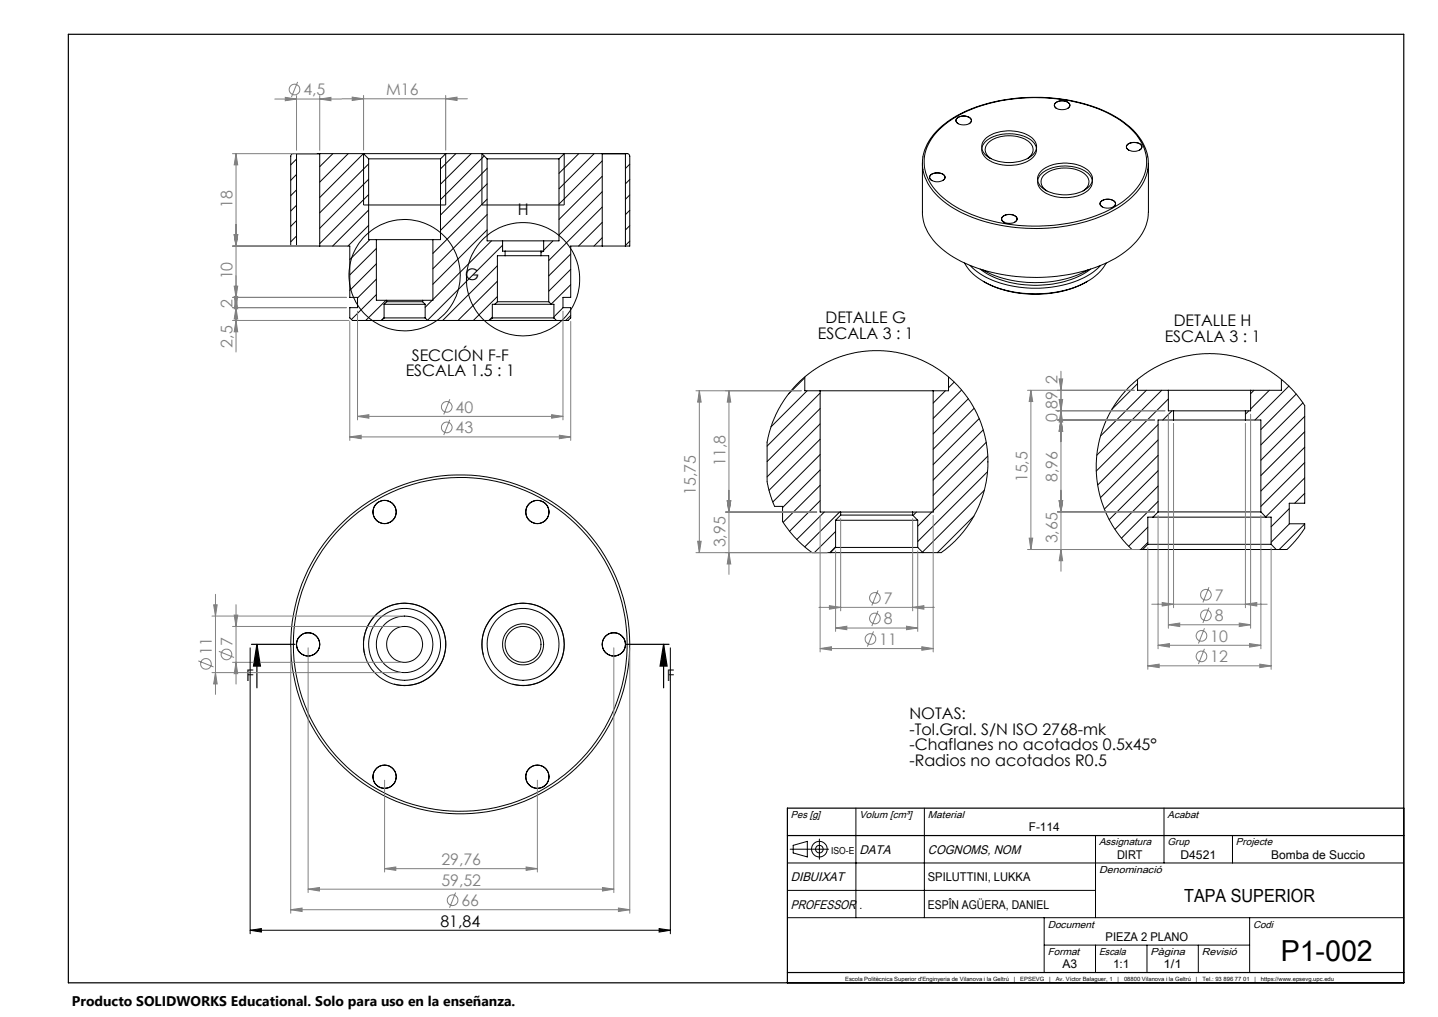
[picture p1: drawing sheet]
<svg xmlns="http://www.w3.org/2000/svg" width="420mm" height="297mm" viewBox="0 0 420 297" stroke-linecap="round" stroke-linejoin="round" font-family="sans-serif">
<g fill="none" stroke="#000" stroke-width=".29">
<path d="M274 38.1a36.2 36.2 0 0 1 20.9-9.1 49.4 49.4 0 0 1 31.3 5.5 17 17 0 0 1 8.5 10.7 13 13 0 0 1-5.1 12.3 39.9 39.9 0 0 1-23.3 8.4 47.7 47.7 0 0 1-28.2-6.1 16 16 0 0 1-8.2-11.8 12.8 12.8 0 0 1 4.1-9.9zM279.4 34.6a2.89 2.89 0 0 1 4.3 .5 2.36 2.36 0 0 1-3.2 1.3 1.18 1.18 0 0 1-1.1-1.8zM279.9 36.1a1.1 1.1 0 0 1-.6-1.3 1.1 1.1 0 0 1 1.2-.8 2.32 2.32 0 0 1 3.2 1.3l-.6 .8M308.3 30a2.9 2.9 0 0 1 4.2 .6 2.36 2.36 0 0 1-3.3 1.3 1.13 1.13 0 0 1-1.1-.6 1.13 1.13 0 0 1 .2-1.3zM308.6 31.7a1.03 1.03 0 0 1-.6-1.1 1.03 1.03 0 0 1 .9-.9 2.65 2.65 0 0 1 3.6 1l-.1 .4-.6 .6M86.6 44.9h-1.2l-.5 .7v26.3h1.7M86.6 44.9h.1M86.6 44.9h6.8M86.6 46.5l-1.7 1.7M86.6 50.9l-1.7 1.8M86.6 55.5l-1.7 1.6M86.6 59.9l-1.7 1.7"/>
<path d="M86.6 44.9v27M93.4 44.9v27M93.4 44.9h12.8M93.4 44.9h.1M97.2 44.9l-3.8 3.8M101.7 44.9l-8.3 8.3M106.2 44.9h24M106.2 44.9l-12.8 12.8M106.2 44.9l1.5 1.5M106.2 44.9v15h24v-15M107.7 46.4h21M107.7 47.9l-14.3 14.3"/>
<path d="M107.7 52.3l-14.3 14.4M107.7 56.8l-14.3 14.4M107.7 46.4v23.6h2.2M128.7 46.4v23.6h-2.3M130.2 44.9l-1.5 1.5M130.2 44.9h10.5M133.1 44.9l-4.4 4.4M137.6 44.9l-8.9 8.9M140.7 44.9h24.1M140.7 44.9l1.6 1.5M140.8 44.9v15h24v-15M141.4 45.5l-12.7 12.8"/>
<path d="M142.3 46.4h21M142.3 49.2l-13.6 13.6M142.3 53.7l-13.6 13.6M142.3 58.2l-15.9 15.8M142.3 46.4v23.9h4.5M163.3 46.4v23.9h-4.5M164.8 44.9h11.1M164.8 44.9l-1.5 1.5M169.1 44.9l-5.8 5.7M173.5 44.9l-10.2 10.2M175.9 44.9h6.8M175.9 44.9h.1"/>
<path d="M175.9 56l-12.6 12.6M175.9 51.5l-12.6 12.6M175.9 47l-12.6 12.6M175.9 44.9v27M182.7 44.9v27M182.7 44.9a.87 .87 0 0 1 1.2 .6v26.4h-1.2M182.7 44.9h.1M183.9 47.9l-1.2 1.3M183.9 52.4l-1.2 1.3M183.9 56.9l-1.2 1.3M269.4 47.7v14.3a14.8 14.8 0 0 0 7.2 11.8 46.1 46.1 0 0 0 27.7 7.2 43.9 43.9 0 0 0 24.4-7.5 14.9 14.9 0 0 0 6.7-11.5v-14.3M269.6 45.8a17.5 17.5 0 0 1 9.1-11.5 50.5 50.5 0 0 1 33.9-5 34.1 34.1 0 0 1 19 9.4 14.4 14.4 0 0 1 3.6 7.1"/>
<path d="M269.6 45.9a13.2 13.2 0 0 0 5.2 12.2 40.4 40.4 0 0 0 23.5 8.5 49.2 49.2 0 0 0 28.5-6.1 17.1 17.1 0 0 0 8.4-11v-3.6M271.9 51a3.2 3.2 0 0 1 4 .4 1.21 1.21 0 0 1-1.2 1.5 2.3 2.3 0 0 1-3.2-1.3zM272.2 52.7a1.1 1.1 0 0 1-.6-1.3 1.1 1.1 0 0 1 1.2-.8 2.3 2.3 0 0 1 3.2 1.3l-.7 .8M287.8 41.4a11.5 11.5 0 0 1 13.9 0 3.2 3.2 0 0 1-1.1 5.4 11.8 11.8 0 0 1-12.7-.8 3 3 0 0 1-.1-4.6zM288.1 40.2a11.7 11.7 0 0 1 13.7 .4 3.4 3.4 0 0 1-1.4 5.5 11.9 11.9 0 0 1-12.7-1 3.2 3.2 0 0 1 .4-4.9zM289.5 46.3a2.88 2.88 0 0 1-1.8-2.6 2.88 2.88 0 0 1 1.7-2.6 10.4 10.4 0 0 1 11.3 .5 2.78 2.78 0 0 1-.7 4.7M303.8 51.1a11.5 11.5 0 0 1 12.6-1.4 3.4 3.4 0 0 1 1.9 5.3 11 11 0 0 1-11.2 2.1 4.7 4.7 0 0 1-4-4.2l.2-.9zM304.4 49.6a11.6 11.6 0 0 1 13.7 .4 3.1 3.1 0 0 1-.9 5.2 11.9 11.9 0 0 1-12.8-.3 3.1 3.1 0 0 1 0-5.3zM305.8 55.7a2.9 2.9 0 0 1-1.7-2.6 2.9 2.9 0 0 1 1.7-2.6 10.4 10.4 0 0 1 11.3 .5 2.81 2.81 0 0 1-.8 4.7M321.5 58.9a2.93 2.93 0 0 1 4.3 .5 2.36 2.36 0 0 1-3.2 1.3 1.2 1.2 0 0 1-1.1-1.8zM329.2 42.3a3.1 3.1 0 0 1 4.2 .2 1.41 1.41 0 0 1-1.6 1.7 2.45 2.45 0 0 1-2.8-1.2zM329.7 43.8a1.02 1.02 0 0 1-.7-1.1 1.02 1.02 0 0 1 1-.9 2.7 2.7 0 0 1 3.5 1l-.2 .7-.5 .3"/>
<path d="M86.6 71.9h6.8M86.6 64.4l-1.7 1.7M86.6 68.9l-1.7 1.7M93.4 71.9h8.8v15h2.2v2.9h-2.2v3l.7 .8h8.5M107.7 61.3l-10.5 10.6M107.7 65.8l-6.1 6.1M108 70l-5.8 5.8M109.9 70h16.5M109.9 77l-7.7 7.8M109.9 72.6l-7.7 7.7M109.9 70v17.7h3M126.4 70v17.7h-3"/>
<path d="M142.3 62.6l-15.9 15.9M142.3 67.1l-15.9 15.9M143.5 70.3l-17.1 17.2M145.3 77.6l-16 16M146.8 70.3h12M146.8 71.6l-22 22M146.8 70.3v3h.7M147.5 74.7h10.5M147.5 73.3h10.5M147.5 73.3v1.4M147.5 74.7h-2.2v13.4M158 73.3v1.4"/>
<path d="M158 74.7h2.3v13.4M158.5 73.3l-.5 .5M158.8 70.3v3h-.8M161.5 70.3l-2.7 2.8M166.7 74.2l-6.4 6.4M166.7 78.7l-6.4 6.4M175.9 71.9h6.8M175.9 60.5l-15.6 15.6M175.9 64.9l-6.9 7M175.9 69.4l-2.4 2.5M175.9 71.9h-9.2v15h-2.3v2.9M183.9 61.4l-1.2 1.3"/>
<path d="M183.9 65.9l-1.2 1.3M183.9 70.4l-1.2 1.3M281.7 76.8a18.5 18.5 0 0 0 12.5 8.1 33.7 33.7 0 0 0 23.4-2.7M283.4 77.5a25.1 25.1 0 0 0 16.6 6.6 31.1 31.1 0 0 0 19.2-4.6l2.3-2M286.3 78.6a28.8 28.8 0 0 0 21.3 4.3 23.8 23.8 0 0 0 11-4.3M287.1 78.8a33.5 33.5 0 0 0 30.6 0M292.7 63.4a2.93 2.93 0 0 1 4.4 .4 2.32 2.32 0 0 1-3.3 1.3 1.2 1.2 0 0 1-1.1-1.7zM293.2 64.9a1.05 1.05 0 0 1-.6-1.2 1.05 1.05 0 0 1 .9-.8 2.7 2.7 0 0 1 3.5 .9v.5l-.6 .6M321.9 60.4a1.05 1.05 0 0 1-.6-1.1 1.05 1.05 0 0 1 1-.9 2.74 2.74 0 0 1 3.5 1l-.1 .4-.5 .6M323.1 76.8a13.3 13.3 0 0 1-5.5 5.4M109.9 81.5l-5.5 5.5M109.9 86l-7.3 7.3"/>
<path d="M111.4 93.6h13.5M112.2 92.8h12M112.2 88.9h12M112.2 92.7l-.9 .9M112.2 88.9v3.9M112.2 92.8l-.8 .8M112.7 87.7l-5.9 5.9M112.9 88.1h10.5M112.9 87.7h10.5M112.9 87.7v.4M112.9 88.1l-.7 .8M123.4 87.7v.4"/>
<path d="M123.4 88.1l.8 .8M124.2 88.9v3.9M124.2 92.8l.7 .8M124.9 93.6h18.1M126.2 87.7l-2 2M143 93.6h19.5M143.8 92.8h18M143.8 92.6l-1 1M143.8 92.8l-.8 .8M144.5 88.9h16.5M144.5 88.9h-.7v3.9M145.3 88.1h15"/>
<path d="M145.3 82.1l-11.5 11.5M145.3 86.6l-7 7M145.3 88.1l-.8 .8M160.3 88.1l.7 .8M161 88.9h.8v3.9M161.8 92.8l.7 .8M164.4 89.8h2.3v3l-.8 .8h-3.4M164.5 89.8l-2.7 2.7M166.7 83.1l-5.7 5.7M166.7 92.1l-1.5 1.5M287.2 82.2a32.5 32.5 0 0 0 30.4 0M235.1 110.3l-4.8 4.8"/>
<path d="M235.1 110.1v4h4.4M235.7 114.1l-10.5 10.6M239.5 114.1h33.1M239.5 114.8l-15.5 15.5M239.5 119.3l-15.5 15.5M239.5 114.1v35.4h6M272.6 114.1v35.4h-6M276.1 114.1l-3.5 3.6M277 110.1v4h-4.4M278.7 111.6l-1.7 1.6M280.8 113.9l-8.2 8.3M282.8 116.4l-10.2 10.3"/>
<path d="M284.5 119.2l-11.9 12M332.2 112l-7.4 7.5M332.2 110.8v3.2h9M334.8 114l-13.4 13.3M339.3 114l-18.9 18.9M341.2 114h24.1M341.2 116.5l-21 21.1M341.2 114v6h1.6M342.3 120l-2.7 2.7M342.8 120h20.9M342.8 120v2.7M363.7 120v2.7"/>
<path d="M364.7 120l-1 1M365.3 114v6h-1.6M366.3 114l-1 1M370.7 114l-5.4 5.4M374.3 110.8v3.2h-9M376.4 112.7l-9.9 10M378.6 115.1l-10.3 10.3M380.5 117.6l-12.2 12.3M239.5 123.8l-15.5 15.5M239.5 128.3l-14.9 14.9M239.5 132.7l-13.8 13.9M239.5 137.3l-10.9 10.9"/>
<path d="M286 122.2l-13.4 13.5M287.2 125.6l-14.6 14.6M288 129.2l-15.4 15.5M288.4 137.8l-20.4 20.3M288.5 133.2l-15.9 16M338.2 124l-17.6 17.6M338.2 128.5l-16.8 16.8M338.2 133l-15.7 15.7M338.2 137.5l-14.2 14.3M342.8 122.7h20.9M342.8 122.7h-4.6v26.8M363.7 122.7h4.6v26.8"/>
<path d="M381.1 121.6l-12.8 12.8M381.1 126.1l-12.8 12.8M381.1 130.6l-12.8 12.8M381.1 135.1l-12.8 12.8M381.1 139.6l-11.4 11.4M239.5 141.7l-10.8 10.8M239.5 146.2l-8.9 8.9M240.7 149.5l-8 8M244.1 159.9h23.9M244.1 151.9h23.9M244.1 159.7l-1.7 1.7M244.1 155.2l-6.3 6.2"/>
<path d="M244.1 151.9v8M244.1 159.9l-1.6 1.5M245.2 149.5l-10.1 10.2M245.5 150.4h21.1M245.5 149.5h21.1M245.5 149.5v.9M245.5 150.4l-1.4 1.5M266.6 149.5v.9M266.6 150.4l1.4 1.5M267.7 149.5l-1 1.1M268 151.9v8M268 159.9l1.6 1.5"/>
<path d="M272.2 149.5l-4.2 4.2M284.4 150.7l-10.6 10.7M287.5 143.2l-18.1 18.1M335.2 159h36.1M335.2 153.9l-5.5 5.6M335.2 158.4l-2 2.1M335.2 159l-1.4 1.5M336.8 151h32.9M336.8 151h-1.6v8M338.2 149.5h30.1M338.2 142l-12.6 12.6M338.2 146.4l-10.6 10.8"/>
<path d="M338.2 149.5l-1.4 1.5M368.3 149.5l1.4 1.5M369.7 151h1.6v8M371.3 159l1.4 1.5M376.6 148.6l-5.3 5.2M376.6 153l-5.3 5.4M381.1 144.1l-3 2.9M381.1 153l-7.5 7.5M242.5 161.4h-5.3l-4.5-3.9-2.1-2.4-2-2.8v-4.4h-2.4l-1.1-3-.9-3.4-.1-12.6 1.5-5.4 1.9-4.3 3.4-4.9 4-4.1 4.5-3.2 4.1-2.1 2.7-1 3.3-.9 5.3-.6 5.5 .3 5.2 1.1 2.6 .9 3 1.4 4.2 2.6 4.5 4 3.4 4.3 2.7 5.1 1.6 4.8 1 5.9v3.6l-.2 2.7-1.4 6-2.3 5.5-2.2 3.3-1.9 2.5-3.1 3.1-2.3 1.8-5.5 .1M242.5 161.4h27.1M333.8 160.5h-3.2l-2.3-2.4-3.6-5-1.7-3.3-1.1-2.9-1.3-5.4-.4-3.9 .3-5.8 1.4-6 2.1-4.9 2.4-3.9 2.9-3.5 3.9-3.5 4.6-2.9 5.1-2.2 5.8-1.3 4.4-.3 3.6 .1 4.3 .8 4.4 1.3 3.9 1.9 3.6 2.3 3.3 2.8 2.4 2.6 2.5 3.3v28.6h-4.5v6h4.5v1.3l-2.1 2.8-3.1 3.4h-3.2M333.8 160.5h38.9"/>
<path d="M73.1 189.2v83.5M106.6 191.3a12 12 0 0 1 10.5-15.1 12 12 0 0 1 13 13 12 12 0 0 1-15 10.6M141.2 191.3a12 12 0 0 1 10.5-15.1 12 12 0 0 1 13 13 12 12 0 0 1-15 10.6M195.8 189.2v83.5M250 236v32M270 236v32M340 236v16M230 252h180M230.8 248h11.2M231.7 246.9l4.1-1.2v4.6l-4.1-1.2zM239.3 245v5.9M320 244v24"/>
<path d="M360 244v8M73.1 271.7l3.2-.5v1zM73.1 271.7h122.7M192.5 271.2l3.3 .5-3.3 .5zM230 268h180M230 260h90M305 268v16M305 276h60M320 276v8M335 276v8M350 276v8M365 268v16"/>
<circle cx="118.2" cy="80.4" r="16.3"/>
<circle cx="152.8" cy="81.5" r="16.5"/>
<circle cx="112.3" cy="149.5" r="3.4"/>
<circle cx="157" cy="149.5" r="3.4"/>
<circle cx="90" cy="188.2" r="3.4"/>
<circle cx="118.2" cy="188.2" r="8.3"/>
<circle cx="118.2" cy="188.2" r="12"/>
<circle cx="118.2" cy="188.2" r="10.5"/>
<circle cx="118.2" cy="188.2" r="5.2"/>
<circle cx="134.4" cy="188.2" r="49.5"/>
<circle cx="134.4" cy="188.2" r="48.8"/>
<circle cx="152.8" cy="188.2" r="5.2"/>
<circle cx="152.8" cy="188.2" r="10.5"/>
<circle cx="152.8" cy="188.2" r="6"/>
<circle cx="152.8" cy="188.2" r="12"/>
<circle cx="179.3" cy="188.2" r="3.4"/>
<circle cx="112.3" cy="226.8" r="3.4"/>
<circle cx="157" cy="226.8" r="3.4"/>
<circle cx="239.3" cy="248" r="1.11"/>
<circle cx="239.3" cy="248" r="2.28"/>
</g>
<g fill="none" stroke="#808080" stroke-width=".29">
<path d="M80.3 28.9h19.4M83.3 28.4l3.3 .5-3.3 .5zM86.6 27.9v16M86.9 23.9l-1.8 4.5M93.4 28.9l3.3-.5v1zM93.4 27.9v16M99.8 28.9h36.7M102.9 28.4l3.3 .5-3.3 .4zM106.2 27.9v15.9M130.2 28.9l3.3-.5v.9zM130.2 27.9v15.9M67.9 44.9h24.5"/>
<path d="M68.9 44.9l.5 3.3h-1zM68.9 44.9v57.9M67.9 71.9h24.5M68.4 68.5h1l-.5 3.4zM67.9 86.9h33.3M67.9 89.8h33.3M67.9 93.6h34M68.4 86.6h1l-.5 3.2zM68.4 83.6h1l-.5 3.3zM68.9 86.9l.5 3.3h-1zM68.9 93.6l.5 3.3h-1zM68.9 89.8l.5 3.4h-1z"/>
<path d="M102.2 93.9v34.7M104.4 90.9v31.7M164.4 90.9v31.7M166.7 93.9v34.7M131.4 116.6l-1.8 4.4M203.3 114.1h30.7M204.3 114.1l.5 3.3h-1zM204.3 114.1v47.3M212.9 114.1l.5 3.3h-1zM212.9 114.1v53.6M300.1 114h31.2M301.1 114l.5 3.3h-1z"/>
<path d="M301.1 114v46.5M308.9 120h31.4M309.4 116.7h1l-.5 3.3zM309.4 110.7h1l-.5 3.3zM309.9 120l.5 3.3h-1zM309.9 108.4v58.4M102.2 127.6l3.3-.5v1zM102.2 127.6h64.5M104.4 121.6l3.3-.5v1zM104.4 121.6h60M131.4 122.6l-1.8 4.4M161.1 121.1l3.3 .5-3.3 .5z"/>
<path d="M163.4 127.1l3.3 .5-3.3 .5zM308.9 122.7h28.4M309.9 122.7l.5 3.2h-1zM341.2 121v62.5M342.8 123.6v53.9M363.7 123.6v53.9M365.3 121v62.5M203.8 158.1h1l-.5 3.3zM211.9 149.5h26.6M212.4 146.2h1l-.5 3.3zM239.5 150.5v39.9M245.5 151.4v27"/>
<path d="M266.6 151.4v27M272.6 150.5v39.9M300.6 157.2h1l-.5 3.3zM308.9 149.5h28.4M309.4 146.2h1l-.5 3.3zM335.2 160v35.5M338.2 150.5v39M368.3 150.5v39M371.3 160v35.5M61.9 179.9h55.3M62.4 176.6h1l-.5 3.3zM62.9 173.6v29.2"/>
<path d="M68.4 179.6h1l-.5 3.3zM68.9 176.6v23.2M203.3 161.4h38.2M212.9 161.4l.5 3.3h-1zM239.2 177.4h33.7M242.3 176.9l3.2 .5-3.2 .5zM244.1 160.9v23.5M256.4 172.4l-1.8 4.4M256.4 178.4l-1.8 4.4M266.6 177.4l3.2-.5v1zM268 160.9v23.5M300.1 160.5h32.6"/>
<path d="M309.9 160.5l.5 3.3h-1zM336.4 176.5h33.7M339.4 176l3.4 .5-3.4 .5zM353.1 171.5l-1.8 4.4M353.1 177.5l-1.8 4.4M363.7 176.5l3.4-.5v1zM57.9 193l4.5 1.8M61.9 196.4h55.3M62.9 196.4l.5 3.3h-1zM63.9 190.2l4.5 1.8M67.9 182.9h49.3M67.9 193.4h49.3"/>
<path d="M68.9 193.4l.5 3.3h-1zM84.9 189.2v77.5M90 189.2v71.5M179.3 189.2v71.5M183.9 189.2v77.5M239.5 189.4l3.4-.5v1zM239.5 189.4h33.1M244.1 183.4l3.2-.5v1zM244.1 183.4h23.9M255.1 184.4l-1.8 4.4M264.8 182.9l3.2 .5-3.2 .5zM269.2 188.9l3.4 .5-3.4 .5z"/>
<path d="M335.2 194.4l3.4-.4v1zM335.2 194.4h36.1M338.2 188.5l3.4-.5v1zM338.2 188.5h30.1M341.2 182.5l3.4-.5v1zM341.2 182.5h24.1M351.8 183.5l-1.8 4.4M351.8 189.5l-1.8 4.4M361.9 182l3.4 .5-3.4 .5zM364.9 188l3.4 .5-3.4 .5zM367.9 194l3.4 .4-3.4 .6zM112.3 227.9v26.8"/>
<path d="M157 227.9v26.8M90 259.7l3.3-.5v1zM90 259.7h89.3M112.3 253.7l3.3-.5v1zM112.3 253.7h44.7M153.7 253.2l3.3 .5-3.3 .5zM176 259.2l3.3 .5-3.3 .5zM84.9 265.7l3.3-.5v1zM84.9 265.7h99M133.1 260.7l-1.8 4.4M180.6 265.2l3.3 .5-3.3 .5z"/>
<circle cx="86" cy="26.1" r="1.56"/>
<circle cx="130.5" cy="118.8" r="1.56"/>
<circle cx="130.5" cy="124.8" r="1.56"/>
<circle cx="255.5" cy="174.6" r="1.55"/>
<circle cx="352.2" cy="173.7" r="1.55"/>
<circle cx="352.2" cy="179.7" r="1.55"/>
<circle cx="60.1" cy="193.9" r="1.55"/>
<circle cx="66.1" cy="191.1" r="1.55"/>
<circle cx="254.2" cy="186.6" r="1.55"/>
<circle cx="255.5" cy="180.6" r="1.55"/>
<circle cx="350.9" cy="185.7" r="1.55"/>
<circle cx="350.9" cy="191.7" r="1.55"/>
<circle cx="132.2" cy="262.9" r="1.56"/>
</g>
<path d="M20 10h390v277h-390zM73.4 188.2h12.7M75 188.2l1.1 6.3h-2.1zM75 188.2v12.7M182.7 188.2h12.7M193.8 188.2l1 6.3h-2zM193.8 188.2v12.7M410 236h-180v51M230 244h180M230 284h180" fill="none" stroke="#000" stroke-width=".35"/>
<path d="M193.8 188.2l1 6.3h-2zM75 188.2l1.1 6.3h-2.1z" fill="#000"/>
<g fill="#808080">
<path d="M84.9 265.7l3.3-.5v1zM180.6 265.2l3.3 .5-3.3 .5z"/>
<path d="M112.3 253.7l3.3-.5v1zM153.7 253.2l3.3 .5-3.3 .5z"/>
<path d="M68.4 179.6h1l-.5 3.3zM68.9 193.4l.5 3.3h-1zM62.4 176.6h1l-.5 3.3zM62.9 196.4l.5 3.3h-1z"/>
<path d="M90 259.7l3.3-.5v1zM176 259.2l3.3 .5-3.3 .5z"/>
</g>
<path d="M192.5 271.2l3.3 .5-3.3 .5zM73.1 271.7l3.2-.5v1z" fill="#000"/>
<g fill="#808080">
<path d="M93.4 28.9l3.3-.5v1zM83.3 28.4l3.3 .5-3.3 .5z"/>
<path d="M102.9 28.4l3.3 .5-3.3 .4zM130.2 28.9l3.3-.5v.9zM104.4 121.6l3.3-.5v1zM161.1 121.1l3.3 .5-3.3 .5z"/>
<path d="M68.9 44.9l.5 3.3h-1zM68.4 68.5h1l-.5 3.4zM68.4 68.5h1l-.5 3.4zM68.9 86.9l.5 3.3h-1zM68.4 86.6h1l-.5 3.2zM68.9 93.6l.5 3.3h-1z"/>
<path d="M68.4 83.6h1l-.5 3.3zM68.9 89.8l.5 3.4h-1z"/>
<path d="M102.2 127.6l3.3-.5v1zM163.4 127.1l3.3 .5-3.3 .5z"/>
<path d="M239.5 189.4l3.4-.5v1zM269.2 188.9l3.4 .5-3.4 .5zM242.3 176.9l3.2 .5-3.2 .5zM266.6 177.4l3.2-.5v1zM244.1 183.4l3.2-.5v1zM264.8 182.9l3.2 .5-3.2 .5zM339.4 176l3.4 .5-3.4 .5zM363.7 176.5l3.4-.5v1zM338.2 188.5l3.4-.5v1zM364.9 188l3.4 .5-3.4 .5z"/>
<path d="M341.2 182.5l3.4-.5v1zM361.9 182l3.4 .5-3.4 .5z"/>
<path d="M212.9 161.4l.5 3.3h-1zM212.4 146.2h1l-.5 3.3zM212.4 146.2h1l-.5 3.3zM212.9 114.1l.5 3.3h-1zM309.9 160.5l.5 3.3h-1zM309.4 146.2h1l-.5 3.3zM309.4 146.2h1l-.5 3.3zM309.9 122.7l.5 3.2h-1zM309.9 122.7l.5 3.2h-1zM309.4 116.7h1l-.5 3.3z"/>
<path d="M309.4 110.7h1l-.5 3.3zM309.9 120l.5 3.3h-1zM301.1 114l.5 3.3h-1zM300.6 157.2h1l-.5 3.3z"/>
<path d="M204.3 114.1l.5 3.3h-1zM203.8 158.1h1l-.5 3.3z"/>
<path d="M335.2 194.4l3.4-.4v1zM367.9 194l3.4 .4-3.4 .6z"/>
</g>
<text font-size="8.5" x="374" y="280.7">P1-002</text>
<text font-size="5.3" x="345.9" y="263.5">TAPA SUPERIOR</text>
<g font-size="4.7" fill="#808080">
<text x="88.6" y="27.8">4,5</text>
<text x="112.8" y="27.8">M16</text>
<text x="67.9" y="60.7" transform="rotate(-90 67.9 60.7)">18</text>
<text x="67.9" y="81.6" transform="rotate(-90 67.9 81.6)">10</text>
<text x="67.9" y="89.9" transform="rotate(-90 67.9 89.9)">2</text>
<text x="67.9" y="101.5" transform="rotate(-90 67.9 101.5)">2,5</text>
<text x="308.9" y="112.3" transform="rotate(-90 308.9 112.3)">2</text>
<text x="133.1" y="120.5">40</text>
<text x="308.9" y="123.2" transform="rotate(-90 308.9 123.2)">0,89</text>
<text x="133.1" y="126.5">43</text>
<text x="211.9" y="136" transform="rotate(-90 211.9 136)">11,8</text>
<text x="300.1" y="140.9" transform="rotate(-90 300.1 140.9)">15,5</text>
<text x="308.9" y="140.9" transform="rotate(-90 308.9 140.9)">8,96</text>
<text x="203.3" y="144.5" transform="rotate(-90 203.3 144.5)">15,75</text>
<text x="211.9" y="159.9" transform="rotate(-90 211.9 159.9)">3,95</text>
<text x="308.9" y="158.7" transform="rotate(-90 308.9 158.7)">3,65</text>
<text x="258.1" y="176.3">7</text>
<text x="354.8" y="175.4">7</text>
<text x="258.1" y="182.3">8</text>
<text x="354.8" y="181.4">8</text>
<text x="61.9" y="191.3" transform="rotate(-90 61.9 191.3)">11</text>
<text x="67.9" y="188.5" transform="rotate(-90 67.9 188.5)">7</text>
<text x="256.8" y="188.3">11</text>
<text x="353.5" y="187.4">10</text>
<text x="353.5" y="193.4">12</text>
<text x="128.9" y="252.6">29,76</text>
<text x="128.9" y="258.6">59,52</text>
<text x="134.8" y="264.6">66</text>
</g>
<g font-size="4.7">
<text x="151.2" y="62.6">H</text>
<text x="135.9" y="81.6">G</text>
<text x="241.1" y="94.4">DETALLE G</text>
<text x="342.8" y="95.3">DETALLE H</text>
<text x="238.9" y="98.9">ESCALA 3 : 1</text>
<text x="340.2" y="99.8">ESCALA 3 : 1</text>
<text x="120.3" y="105.3">SECCIÓN F-F</text>
<text x="118.5" y="109.9">ESCALA 1.5 : 1</text>
<text x="71.9" y="198.8">F</text>
<text x="194.7" y="198.8">F</text>
<text x="265.6" y="210.1">NOTAS:</text>
<text x="265.6" y="214.6">-Tol.Gral. S/N ISO 2768-mk</text>
<text x="265.6" y="219.2">-Chaflanes no acotados 0.5x45°</text>
<text x="265.6" y="223.7">-Radios no acotados R0.5</text>
<text x="128.6" y="270.6">81,84</text>
</g>
<text font-size="4.1" x="21" y="293.7">Producto SOLIDWORKS Educational. Solo para uso en la enseñanza.</text>
<g font-size="3.7">
<text x="251" y="249.3">DATA</text>
<text x="271" y="249.3">COGNOMS, NOM</text>
<text x="231" y="257.3">DIBUIXAT</text>
<text x="231" y="265.3">PROFESSOR</text>
</g>
<g font-size="3.5">
<text x="300.5" y="242.8">F-114</text>
<text x="326.3" y="250.8">DIRT</text>
<text x="344.8" y="250.8">D4521</text>
<text x="371.3" y="250.8">Bomba de Succio</text>
<text x="271" y="257.3">SPILUTTINI, LUKKA</text>
<text x="251" y="265.3">.</text>
<text x="271" y="265.3">ESPÎN AGÜERA, DANIEL</text>
<text x="322.9" y="274.8">PIEZA 2 PLANO</text>
<text x="310.3" y="282.8">A3</text>
<text x="325.1" y="282.8">1:1</text>
<text x="339.9" y="282.8">1/1</text>
</g>
<g font-size="2.9">
<text x="231" y="238.9">Pes [g]</text>
<text x="251" y="238.9">Volum [cm³]</text>
<text x="271" y="238.9">Material</text>
<text x="341" y="238.9">Acabat</text>
<text x="321" y="246.9">Assignatura</text>
<text x="341" y="246.9">Grup</text>
<text x="361" y="246.9">Projecte</text>
<text x="321" y="254.9">Denominació</text>
<text x="306" y="270.9">Document</text>
<text x="366" y="270.9">Codi</text>
<text x="306" y="278.9">Format</text>
<text x="321" y="278.9">Escala</text>
<text x="336" y="278.9">Pàgina</text>
<text x="351" y="278.9">Revisió</text>
</g>
<text font-size="2.8" x="242.7" y="249.3">ISO-E</text>
<g font-size="1.7">
<text x="246.8" y="286.4">Escola Politècnica Superior d'Enginyeria de Vilanova i la Geltrú</text>
<text x="296.1" y="286.4">|</text>
<text x="298" y="286.4">EPSEVG</text>
<text x="306.5" y="286.4">|</text>
<text x="308.3" y="286.4">Av. Víctor Balaguer, 1</text>
<text x="326.4" y="286.4">|</text>
<text x="328.3" y="286.4">08800 Vilanova i la Geltrú</text>
<text x="349.3" y="286.4">|</text>
<text x="351.2" y="286.4">Tel.: 93 896 77 01</text>
<text x="366.4" y="286.4">|</text>
<text x="368.3" y="286.4">https://www.epsevg.upc.edu</text>
</g>
</svg>
